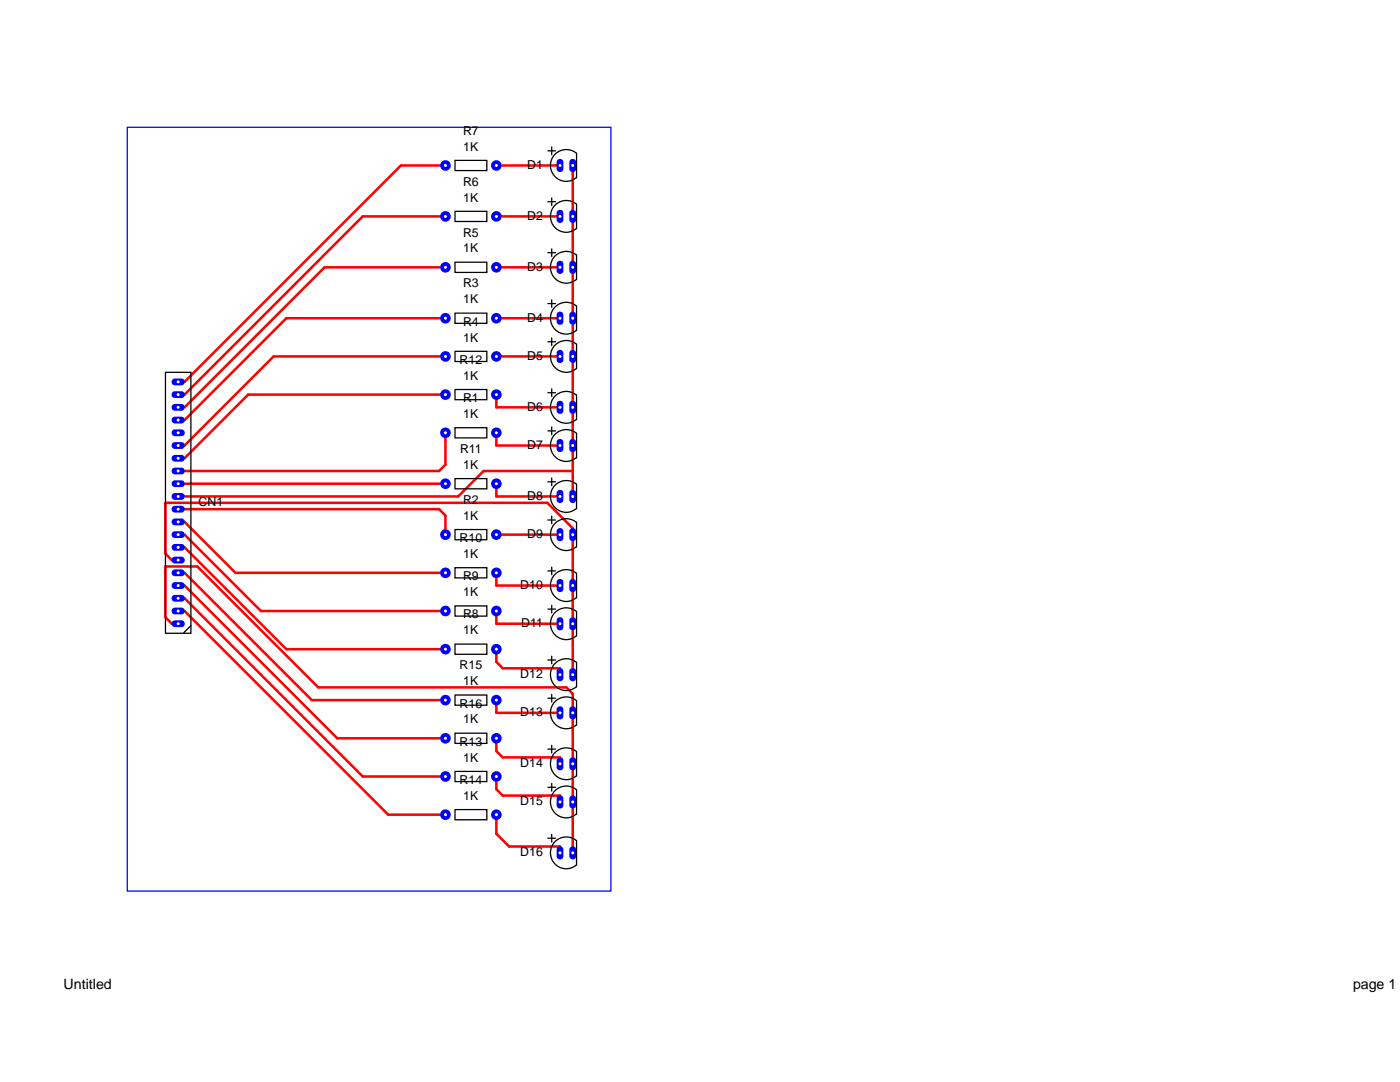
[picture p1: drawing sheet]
<svg xmlns="http://www.w3.org/2000/svg" width="279mm" height="216mm" viewBox="0 0 279 216" stroke-linecap="round" stroke-linejoin="round" font-family="sans-serif">
<path d="M25.4 25.4h96.5v152.4h-96.5z" fill="none" stroke="#00f" stroke-width=".25"/>
<g fill="none" stroke="#f00" stroke-width=".51">
<path d="M88.9 33h-8.9l-43.2 43.2h-1.2M99.1 33h12.7M114.3 33v66.1M88.9 43.2h-16.5l-35.6 35.5h-1.2M88.9 53.3h-24.1l-28 28h-1.2M99.1 43.2h12.7M99.1 53.3h12.7M88.9 63.5h-31.8l-20.3 20.3h-1.2M88.9 71.1h-34.3l-17.8 17.8h-1.2M88.9 78.7h-39.4l-12.7 12.7h-1.2M99.1 63.5h12.7M99.1 71.1h12.7"/>
<path d="M99.1 78.7v2.6h12.7M35.6 96.5h53.3M88.9 86.4v6.3l-1.3 1.3h-52M99.1 86.4v2.5h12.7M99.1 96.5v2.6h12.7M114.3 94h-17.8l-5.1 5.1h-55.8M35.6 111.8h-1.3l-1.3-1.3v-10.2h76.2l5.1 5.1v29.2M35.6 106.7h1.2l15.3 15.2h36.8M35.6 116.8h1.2l30.5 30.5h21.6M35.6 101.6h52l1.3 1.3v3.8M35.6 104.1h1.2l10.2 10.2h41.9M35.6 114.3h1.2l25.4 25.4h26.7"/>
<path d="M35.6 109.2h1.2l20.3 20.3h31.8M35.6 119.4h1.2l35.6 35.5h16.5M99.1 106.7h12.7M99.1 114.3v2.5h12.7M35.6 124.5h-1.3l-1.3-1.3v-10.2h6.4l24.1 24.2h49.5l1.3 1.2v31.8M35.6 121.9h1.2l40.7 40.7h11.4M99.1 121.9v2.6h12.7M99.1 129.5v2.6l1.2 1.2h11.5v1.3M99.1 139.7v2.5h12.7M99.1 147.3v2.6l1.2 1.2h11.5v1.3M99.1 154.9v2.6l1.2 1.2h11.5v1.3M99.1 162.6v3.8l2.5 2.5h10.2v1.3"/>
</g>
<g fill="#00f">
<path d="M111.3 31.9l.5-.2a.65 .65 0 0 1 .6 .6v1.4a.68 .68 0 0 1-.6 .6 .68 .68 0 0 1-.7-.6v-1.4z" fill-rule="evenodd"/>
<path d="M113.8 31.9l.5-.2a.65 .65 0 0 1 .7 .6v1.4a.68 .68 0 0 1-.7 .6 .68 .68 0 0 1-.7-.6v-1.4z" fill-rule="evenodd"/>
<path d="M111.3 42.1l.5-.2a.65 .65 0 0 1 .6 .6v1.4a.68 .68 0 0 1-.6 .6 .68 .68 0 0 1-.7-.6v-1.4z" fill-rule="evenodd"/>
<path d="M113.8 42.1l.5-.2a.65 .65 0 0 1 .7 .6v1.4a.68 .68 0 0 1-.7 .6 .68 .68 0 0 1-.7-.6v-1.4z" fill-rule="evenodd"/>
<path d="M111.3 52.2l.5-.2a.65 .65 0 0 1 .6 .7v1.3a.68 .68 0 0 1-.6 .7 .68 .68 0 0 1-.7-.7v-1.3z" fill-rule="evenodd"/>
<path d="M113.8 52.2l.5-.2a.65 .65 0 0 1 .7 .7v1.3a.68 .68 0 0 1-.7 .7 .68 .68 0 0 1-.7-.7v-1.3z" fill-rule="evenodd"/>
<path d="M111.3 62.4l.5-.2a.65 .65 0 0 1 .6 .6v1.4a.68 .68 0 0 1-.6 .6 .68 .68 0 0 1-.7-.6v-1.4z" fill-rule="evenodd"/>
<path d="M113.8 62.4l.5-.2a.65 .65 0 0 1 .7 .6v1.4a.68 .68 0 0 1-.7 .6 .68 .68 0 0 1-.7-.6v-1.4z" fill-rule="evenodd"/>
<path d="M111.3 70l.5-.2a.65 .65 0 0 1 .6 .6v1.4a.68 .68 0 0 1-.6 .6 .68 .68 0 0 1-.7-.6v-1.4z" fill-rule="evenodd"/>
<path d="M113.8 70l.5-.2a.65 .65 0 0 1 .7 .6v1.4a.68 .68 0 0 1-.7 .6 .68 .68 0 0 1-.7-.6v-1.4z" fill-rule="evenodd"/>
<path d="M111.3 80.2l.5-.2a.65 .65 0 0 1 .6 .6v1.4a.68 .68 0 0 1-.6 .6 .68 .68 0 0 1-.7-.6v-1.4z" fill-rule="evenodd"/>
<path d="M113.8 80.2l.5-.2a.65 .65 0 0 1 .7 .6v1.4a.68 .68 0 0 1-.7 .6 .68 .68 0 0 1-.7-.6v-1.4z" fill-rule="evenodd"/>
<path d="M111.3 87.8l.5-.2a.65 .65 0 0 1 .6 .6v1.4a.68 .68 0 0 1-.6 .6 .68 .68 0 0 1-.7-.6v-1.4z" fill-rule="evenodd"/>
<path d="M113.8 87.8l.5-.2a.65 .65 0 0 1 .7 .6v1.4a.68 .68 0 0 1-.7 .6 .68 .68 0 0 1-.7-.6v-1.4z" fill-rule="evenodd"/>
<path d="M111.3 97.9l.5-.2a.65 .65 0 0 1 .6 .7v1.3a.68 .68 0 0 1-.6 .7 .68 .68 0 0 1-.7-.7v-1.3z" fill-rule="evenodd"/>
<path d="M113.8 97.9l.5-.2a.65 .65 0 0 1 .7 .7v1.3a.68 .68 0 0 1-.7 .7 .68 .68 0 0 1-.7-.7v-1.3z" fill-rule="evenodd"/>
<path d="M111.3 105.6l.5-.2a.65 .65 0 0 1 .6 .6v1.4a.68 .68 0 0 1-.6 .6 .68 .68 0 0 1-.7-.6v-1.4z" fill-rule="evenodd"/>
<path d="M113.8 105.6l.5-.2a.65 .65 0 0 1 .7 .6v1.4a.68 .68 0 0 1-.7 .6 .68 .68 0 0 1-.7-.6v-1.4z" fill-rule="evenodd"/>
<path d="M111.3 115.7l.5-.2a.65 .65 0 0 1 .6 .7v1.3a.68 .68 0 0 1-.6 .7 .68 .68 0 0 1-.7-.7v-1.3z" fill-rule="evenodd"/>
<path d="M113.8 115.7l.5-.2a.65 .65 0 0 1 .7 .7v1.3a.68 .68 0 0 1-.7 .7 .68 .68 0 0 1-.7-.7v-1.3z" fill-rule="evenodd"/>
<path d="M111.3 123.3l.5-.2a.65 .65 0 0 1 .6 .7v1.3a.68 .68 0 0 1-.6 .7 .68 .68 0 0 1-.7-.7v-1.3z" fill-rule="evenodd"/>
<path d="M113.8 123.3l.5-.2a.65 .65 0 0 1 .7 .7v1.3a.68 .68 0 0 1-.7 .7 .68 .68 0 0 1-.7-.7v-1.3z" fill-rule="evenodd"/>
<path d="M111.3 133.5l.5-.2a.65 .65 0 0 1 .6 .6v1.4a.68 .68 0 0 1-.6 .6 .68 .68 0 0 1-.7-.6v-1.4z" fill-rule="evenodd"/>
<path d="M113.8 133.5l.5-.2a.65 .65 0 0 1 .7 .6v1.4a.68 .68 0 0 1-.7 .6 .68 .68 0 0 1-.7-.6v-1.4z" fill-rule="evenodd"/>
<path d="M111.3 141.1l.5-.2a.65 .65 0 0 1 .6 .7v1.3a.68 .68 0 0 1-.6 .7 .68 .68 0 0 1-.7-.7v-1.3z" fill-rule="evenodd"/>
<path d="M113.8 141.1l.5-.2a.65 .65 0 0 1 .7 .7v1.3a.68 .68 0 0 1-.7 .7 .68 .68 0 0 1-.7-.7v-1.3z" fill-rule="evenodd"/>
<path d="M111.3 151.3l.5-.2a.65 .65 0 0 1 .6 .6v1.4a.68 .68 0 0 1-.6 .6 .68 .68 0 0 1-.7-.6v-1.4z" fill-rule="evenodd"/>
<path d="M113.8 151.3l.5-.2a.65 .65 0 0 1 .7 .6v1.4a.68 .68 0 0 1-.7 .6 .68 .68 0 0 1-.7-.6v-1.4z" fill-rule="evenodd"/>
<path d="M111.3 158.9l.5-.2a.65 .65 0 0 1 .6 .6v1.4a.68 .68 0 0 1-.6 .6 .68 .68 0 0 1-.7-.6v-1.4z" fill-rule="evenodd"/>
<path d="M113.8 158.9l.5-.2a.65 .65 0 0 1 .7 .6v1.4a.68 .68 0 0 1-.7 .6 .68 .68 0 0 1-.7-.6v-1.4z" fill-rule="evenodd"/>
<path d="M111.3 169.1l.5-.2a.65 .65 0 0 1 .6 .6v1.4a.68 .68 0 0 1-.6 .6 .68 .68 0 0 1-.7-.6v-1.4z" fill-rule="evenodd"/>
<path d="M113.8 169.1l.5-.2a.65 .65 0 0 1 .7 .6v1.4a.68 .68 0 0 1-.7 .6 .68 .68 0 0 1-.7-.6v-1.4z" fill-rule="evenodd"/>
<path d="M34.4 124l.5-.2h1.3a.68 .68 0 0 1 .7 .7 .68 .68 0 0 1-.7 .6h-1.3a.68 .68 0 0 1-.6-.4 .68 .68 0 0 1 .1-.7z" fill-rule="evenodd"/>
<path d="M34.4 121.4l.5-.2h1.3a.68 .68 0 0 1 .7 .7 .68 .68 0 0 1-.7 .7h-1.3a.68 .68 0 0 1-.6-.4 .68 .68 0 0 1 .1-.8z" fill-rule="evenodd"/>
<path d="M34.4 118.9l.5-.2h1.3a.68 .68 0 0 1 .7 .7 .68 .68 0 0 1-.7 .7h-1.3a.68 .68 0 0 1-.6-.5 .68 .68 0 0 1 .1-.7z" fill-rule="evenodd"/>
<path d="M34.4 116.4l.5-.2h1.3a.68 .68 0 0 1 .7 .6 .68 .68 0 0 1-.7 .7h-1.3a.68 .68 0 0 1-.6-.4 .68 .68 0 0 1 .1-.7z" fill-rule="evenodd"/>
<path d="M34.4 113.8l.5-.2h1.3a.68 .68 0 0 1 .7 .7 .68 .68 0 0 1-.7 .7h-1.3a.68 .68 0 0 1-.6-.5 .68 .68 0 0 1 .1-.7z" fill-rule="evenodd"/>
<path d="M34.4 111.3l.5-.2h1.3a.68 .68 0 0 1 .7 .7 .68 .68 0 0 1-.7 .6h-1.3a.68 .68 0 0 1-.6-.4 .68 .68 0 0 1 .1-.7z" fill-rule="evenodd"/>
<path d="M34.4 108.7l.5-.2h1.3a.68 .68 0 0 1 .7 .7 .68 .68 0 0 1-.7 .7h-1.3a.68 .68 0 0 1-.6-.4 .68 .68 0 0 1 .1-.8z" fill-rule="evenodd"/>
<path d="M34.4 106.2l.5-.2h1.3a.68 .68 0 0 1 .7 .7 .68 .68 0 0 1-.7 .7h-1.3a.68 .68 0 0 1-.6-.5 .68 .68 0 0 1 .1-.7z" fill-rule="evenodd"/>
<path d="M34.4 103.7l.5-.2h1.3a.68 .68 0 0 1 .7 .6 .68 .68 0 0 1-.7 .7h-1.3a.68 .68 0 0 1-.6-.4 .68 .68 0 0 1 .1-.7z" fill-rule="evenodd"/>
<path d="M34.4 101.1l.5-.2h1.3a.68 .68 0 0 1 .7 .7 .68 .68 0 0 1-.7 .7h-1.3a.68 .68 0 0 1-.6-.5 .68 .68 0 0 1 .1-.7z" fill-rule="evenodd"/>
<path d="M34.4 98.6l.5-.2h1.3a.68 .68 0 0 1 .7 .7 .68 .68 0 0 1-.7 .6h-1.3a.68 .68 0 0 1-.6-.4 .68 .68 0 0 1 .1-.7z" fill-rule="evenodd"/>
<path d="M34.4 96l.5-.2h1.3a.68 .68 0 0 1 .7 .7 .68 .68 0 0 1-.7 .7h-1.3a.68 .68 0 0 1-.6-.4 .68 .68 0 0 1 .1-.8z" fill-rule="evenodd"/>
<path d="M34.4 93.5l.5-.2h1.3a.68 .68 0 0 1 .7 .7 .68 .68 0 0 1-.7 .7h-1.3a.68 .68 0 0 1-.6-.5 .68 .68 0 0 1 .1-.7z" fill-rule="evenodd"/>
<path d="M34.4 91l.5-.2h1.3a.68 .68 0 0 1 .7 .6 .68 .68 0 0 1-.7 .7h-1.3a.68 .68 0 0 1-.6-.4 .68 .68 0 0 1 .1-.7z" fill-rule="evenodd"/>
<path d="M34.4 88.4l.5-.2h1.3a.68 .68 0 0 1 .7 .7 .68 .68 0 0 1-.7 .7h-1.3a.68 .68 0 0 1-.6-.5 .68 .68 0 0 1 .1-.7z" fill-rule="evenodd"/>
<path d="M34.4 85.9l.5-.2h1.3a.68 .68 0 0 1 .7 .7 .68 .68 0 0 1-.7 .6h-1.3a.68 .68 0 0 1-.6-.4 .68 .68 0 0 1 .1-.7z" fill-rule="evenodd"/>
<path d="M34.4 83.3l.5-.2h1.3a.68 .68 0 0 1 .7 .7 .68 .68 0 0 1-.7 .7h-1.3a.68 .68 0 0 1-.6-.4 .68 .68 0 0 1 .1-.8z" fill-rule="evenodd"/>
<path d="M34.4 80.8l.5-.2h1.3a.68 .68 0 0 1 .7 .7 .68 .68 0 0 1-.7 .7h-1.3a.68 .68 0 0 1-.6-.5 .68 .68 0 0 1 .1-.7z" fill-rule="evenodd"/>
<path d="M34.4 78.3l.5-.2h1.3a.68 .68 0 0 1 .7 .6 .68 .68 0 0 1-.7 .7h-1.3a.68 .68 0 0 1-.6-.4 .68 .68 0 0 1 .1-.7z" fill-rule="evenodd"/>
<path d="M34.4 75.7l.5-.2h1.3a.68 .68 0 0 1 .7 .7 .68 .68 0 0 1-.7 .7h-1.3a.68 .68 0 0 1-.6-.5 .68 .68 0 0 1 .1-.7z" fill-rule="evenodd"/>
<circle cx="99.1" cy="63.5" r="1.06"/>
<circle cx="88.9" cy="63.5" r="1.06"/>
<circle cx="99.1" cy="71.1" r="1.06"/>
<circle cx="88.9" cy="71.1" r="1.06"/>
<circle cx="99.1" cy="53.3" r="1.06"/>
<circle cx="88.9" cy="53.3" r="1.06"/>
<circle cx="99.1" cy="43.2" r="1.06"/>
<circle cx="88.9" cy="43.2" r="1.06"/>
<circle cx="99.1" cy="33" r="1.06"/>
<circle cx="88.9" cy="33" r="1.06"/>
<circle cx="99.1" cy="86.4" r="1.06"/>
<circle cx="88.9" cy="86.4" r="1.06"/>
<circle cx="99.1" cy="106.7" r="1.06"/>
<circle cx="88.9" cy="106.7" r="1.06"/>
<circle cx="99.1" cy="129.5" r="1.06"/>
<circle cx="88.9" cy="129.5" r="1.06"/>
<circle cx="99.1" cy="121.9" r="1.06"/>
<circle cx="88.9" cy="121.9" r="1.06"/>
<circle cx="99.1" cy="114.3" r="1.06"/>
<circle cx="88.9" cy="114.3" r="1.06"/>
<circle cx="99.1" cy="96.5" r="1.06"/>
<circle cx="88.9" cy="96.5" r="1.06"/>
<circle cx="99.1" cy="78.7" r="1.06"/>
<circle cx="88.9" cy="78.7" r="1.06"/>
<circle cx="99.1" cy="154.9" r="1.06"/>
<circle cx="88.9" cy="154.9" r="1.06"/>
<circle cx="99.1" cy="162.6" r="1.06"/>
<circle cx="88.9" cy="162.6" r="1.06"/>
<circle cx="99.1" cy="139.7" r="1.06"/>
<circle cx="88.9" cy="139.7" r="1.06"/>
<circle cx="99.1" cy="147.3" r="1.06"/>
<circle cx="88.9" cy="147.3" r="1.06"/>
</g>
<g fill="none" stroke="#000" stroke-width=".25">
<path d="M90.8 32h6.4v2h-6.4zM109.3 30.1h1.6M110.1 29.3v1.6M110.1 39.5v1.5M115 30.6a3.2 3.2 0 0 0-4.3 .2 3.2 3.2 0 0 0 0 4.4 3.2 3.2 0 0 0 4.3 .2M115.1 30.6v4.9M90.8 52.3h6.4v2.1h-6.4zM90.8 42.2h6.4v2h-6.4zM109.3 40.3h1.6M109.3 50.4h1.6M110.1 49.7v1.5M110.1 59.8v1.5"/>
<path d="M115 40.7a3.2 3.2 0 0 0-4.3 .3 3.2 3.2 0 0 0 0 4.3 3.2 3.2 0 0 0 4.3 .3M115 50.9a3.2 3.2 0 0 0-4.3 .3 3.2 3.2 0 0 0 0 4.3 3.2 3.2 0 0 0 4.3 .3M115.1 40.7v4.9M115.1 50.9v4.9M33 74.3h5.1v52.1h-5.1zM90.8 62.5h6.4v2h-6.4zM90.8 70.1h6.4v2h-6.4zM90.8 77.7h6.4v2.1h-6.4zM109.3 60.6h1.6M109.3 68.2h1.6M109.3 78.4h1.6M110.1 67.4v1.6"/>
<path d="M110.1 77.6v1.5M115 61a3.2 3.2 0 0 0-4.3 .3 3.2 3.2 0 0 0 0 4.3 3.2 3.2 0 0 0 4.3 .3M115 68.7a3.2 3.2 0 0 0-4.3 .2 3.2 3.2 0 0 0 0 4.4 3.2 3.2 0 0 0 4.3 .2M115 78.8a3.2 3.2 0 0 0-4.3 .3 3.2 3.2 0 0 0 0 4.3 3.2 3.2 0 0 0 4.3 .3M115.1 61v5M115.1 68.7v4.9M115.1 78.8v4.9M90.8 85.3h6.4v2.1h-6.4zM90.8 95.5h6.4v2h-6.4zM109.3 86h1.6M109.3 96.1h1.6M110.1 85.2v1.5"/>
<path d="M110.1 95.4v1.5M115 86.4a3.2 3.2 0 0 0-4.3 .3 3.2 3.2 0 0 0 0 4.3 3.2 3.2 0 0 0 4.3 .3M115 96.6a3.2 3.2 0 0 0-4.3 .3 3.2 3.2 0 0 0 0 4.3 3.2 3.2 0 0 0 4.3 .3M115.1 86.4v5M115.1 96.6v4.9M90.8 105.7h6.4v2h-6.4zM90.8 113.3h6.4v2h-6.4zM109.3 103.8h1.6M109.3 113.9h1.6M110.1 103v1.5M110.1 113.2v1.5M115 104.2a3.2 3.2 0 0 0-4.3 .3 3.2 3.2 0 0 0 0 4.3 3.2 3.2 0 0 0 4.3 .3"/>
<path d="M115 114.4a3.2 3.2 0 0 0-4.3 .3 3.2 3.2 0 0 0 0 4.3 3.2 3.2 0 0 0 4.3 .3M115.1 104.2v4.9M115.1 114.4v4.9M38.1 124.8l-1.5 1.6M90.8 128.5h6.4v2.1h-6.4zM90.8 120.9h6.4v2h-6.4zM90.8 138.7h6.4v2h-6.4zM109.3 121.5h1.6M109.3 131.7h1.6M109.3 139.3h1.6M110.1 120.8v1.5M110.1 130.9v1.6"/>
<path d="M110.1 138.6v1.5M115 122a3.2 3.2 0 0 0-4.3 .3 3.2 3.2 0 0 0 0 4.3 3.2 3.2 0 0 0 4.3 .3M115 132.2a3.2 3.2 0 0 0-4.3 .2 3.2 3.2 0 0 0 0 4.4 3.2 3.2 0 0 0 4.3 .2M115 139.8a3.2 3.2 0 0 0-4.3 .3 3.2 3.2 0 0 0 0 4.3 3.2 3.2 0 0 0 4.3 .3M115.1 122v4.9M115.1 132.2v4.9M115.1 139.8v4.9M90.8 153.9h6.4v2.1h-6.4zM90.8 146.3h6.4v2h-6.4zM109.3 149.5h1.6M109.3 157.1h1.6M110.1 148.7v1.5"/>
<path d="M110.1 156.3v1.6M115 149.9a3.2 3.2 0 0 0-4.3 .3 3.2 3.2 0 0 0 0 4.3 3.2 3.2 0 0 0 4.3 .3M115 157.6a3.2 3.2 0 0 0-4.3 .2 3.2 3.2 0 0 0 0 4.4 3.2 3.2 0 0 0 4.3 .2M115.1 149.9v5M115.1 157.6v4.9M90.8 161.5h6.4v2.1h-6.4zM109.3 167.3h1.6M110.1 166.5v1.5M115 167.7a3.2 3.2 0 0 0-4.3 .3 3.2 3.2 0 0 0 0 4.3 3.2 3.2 0 0 0 4.3 .3M115.1 167.7v4.9"/>
</g>
<g fill="#fff">
<circle cx="111.8" cy="33" r=".3"/>
<circle cx="114.3" cy="33" r=".3"/>
<circle cx="111.8" cy="43.2" r=".3"/>
<circle cx="114.3" cy="43.2" r=".3"/>
<circle cx="111.8" cy="53.3" r=".3"/>
<circle cx="114.3" cy="53.3" r=".3"/>
<circle cx="111.8" cy="63.5" r=".3"/>
<circle cx="114.3" cy="63.5" r=".3"/>
<circle cx="111.8" cy="71.1" r=".3"/>
<circle cx="114.3" cy="71.1" r=".3"/>
<circle cx="111.8" cy="81.3" r=".3"/>
<circle cx="114.3" cy="81.3" r=".3"/>
<circle cx="111.8" cy="88.9" r=".3"/>
<circle cx="114.3" cy="88.9" r=".3"/>
<circle cx="111.8" cy="99.1" r=".3"/>
<circle cx="114.3" cy="99.1" r=".3"/>
<circle cx="111.8" cy="106.7" r=".3"/>
<circle cx="114.3" cy="106.7" r=".3"/>
<circle cx="111.8" cy="116.8" r=".3"/>
<circle cx="114.3" cy="116.8" r=".3"/>
<circle cx="111.8" cy="124.5" r=".3"/>
<circle cx="114.3" cy="124.5" r=".3"/>
<circle cx="111.8" cy="134.6" r=".3"/>
<circle cx="114.3" cy="134.6" r=".3"/>
<circle cx="111.8" cy="142.2" r=".3"/>
<circle cx="114.3" cy="142.2" r=".3"/>
<circle cx="111.8" cy="152.4" r=".3"/>
<circle cx="114.3" cy="152.4" r=".3"/>
<circle cx="111.8" cy="160" r=".3"/>
<circle cx="114.3" cy="160" r=".3"/>
<circle cx="111.8" cy="170.2" r=".3"/>
<circle cx="114.3" cy="170.2" r=".3"/>
<circle cx="99.1" cy="63.5" r=".3"/>
<circle cx="88.9" cy="63.5" r=".3"/>
<circle cx="99.1" cy="71.1" r=".3"/>
<circle cx="88.9" cy="71.1" r=".3"/>
<circle cx="99.1" cy="53.3" r=".3"/>
<circle cx="88.9" cy="53.3" r=".3"/>
<circle cx="99.1" cy="43.2" r=".3"/>
<circle cx="88.9" cy="43.2" r=".3"/>
<circle cx="99.1" cy="33" r=".3"/>
<circle cx="88.9" cy="33" r=".3"/>
<circle cx="99.1" cy="86.4" r=".3"/>
<circle cx="88.9" cy="86.4" r=".3"/>
<circle cx="99.1" cy="106.7" r=".3"/>
<circle cx="88.9" cy="106.7" r=".3"/>
<circle cx="99.1" cy="129.5" r=".3"/>
<circle cx="88.9" cy="129.5" r=".3"/>
<circle cx="99.1" cy="121.9" r=".3"/>
<circle cx="88.9" cy="121.9" r=".3"/>
<circle cx="99.1" cy="114.3" r=".3"/>
<circle cx="88.9" cy="114.3" r=".3"/>
<circle cx="99.1" cy="96.5" r=".3"/>
<circle cx="88.9" cy="96.5" r=".3"/>
<circle cx="99.1" cy="78.7" r=".3"/>
<circle cx="88.9" cy="78.7" r=".3"/>
<circle cx="99.1" cy="154.9" r=".3"/>
<circle cx="88.9" cy="154.9" r=".3"/>
<circle cx="99.1" cy="162.6" r=".3"/>
<circle cx="88.9" cy="162.6" r=".3"/>
<circle cx="99.1" cy="139.7" r=".3"/>
<circle cx="88.9" cy="139.7" r=".3"/>
<circle cx="99.1" cy="147.3" r=".3"/>
<circle cx="88.9" cy="147.3" r=".3"/>
<circle cx="35.6" cy="124.5" r=".3"/>
<circle cx="35.6" cy="121.9" r=".3"/>
<circle cx="35.6" cy="119.4" r=".3"/>
<circle cx="35.6" cy="116.8" r=".3"/>
<circle cx="35.6" cy="114.3" r=".3"/>
<circle cx="35.6" cy="111.8" r=".3"/>
<circle cx="35.6" cy="109.2" r=".3"/>
<circle cx="35.6" cy="106.7" r=".3"/>
<circle cx="35.6" cy="104.1" r=".3"/>
<circle cx="35.6" cy="101.6" r=".3"/>
<circle cx="35.6" cy="99.1" r=".3"/>
<circle cx="35.6" cy="96.5" r=".3"/>
<circle cx="35.6" cy="94" r=".3"/>
<circle cx="35.6" cy="91.4" r=".3"/>
<circle cx="35.6" cy="88.9" r=".3"/>
<circle cx="35.6" cy="86.4" r=".3"/>
<circle cx="35.6" cy="83.8" r=".3"/>
<circle cx="35.6" cy="81.3" r=".3"/>
<circle cx="35.6" cy="78.7" r=".3"/>
<circle cx="35.6" cy="76.2" r=".3"/>
</g>
<g font-size="2.8">
<text x="12.7" y="197.4">Untitled</text>
<text x="270" y="197.4">page 1 o</text>
</g>
<g font-size="2.5">
<text x="92.4" y="26.9">R7</text>
<text x="92.5" y="30.1">1K</text>
<text x="105.2" y="33.7">D1</text>
<text x="92.4" y="37">R6</text>
<text x="92.5" y="40.2">1K</text>
<text x="92.4" y="47.2">R5</text>
<text x="105.2" y="43.9">D2</text>
<text x="92.5" y="50.4">1K</text>
<text x="92.4" y="57.4">R3</text>
<text x="105.2" y="54">D3</text>
<text x="92.4" y="65">R4</text>
<text x="92.5" y="60.5">1K</text>
<text x="105.2" y="64.2">D4</text>
<text x="92.5" y="68.2">1K</text>
<text x="105.2" y="71.8">D5</text>
<text x="91.7" y="72.6">R12</text>
<text x="92.5" y="75.8">1K</text>
<text x="92.4" y="80.2">R1</text>
<text x="92.5" y="83.4">1K</text>
<text x="105.2" y="82">D6</text>
<text x="105.2" y="89.6">D7</text>
<text x="91.8" y="90.4">R11</text>
<text x="92.5" y="93.6">1K</text>
<text x="39.6" y="101">CN1</text>
<text x="92.4" y="100.5">R2</text>
<text x="105.2" y="99.7">D8</text>
<text x="92.5" y="103.7">1K</text>
<text x="105.2" y="107.4">D9</text>
<text x="91.7" y="108.2">R10</text>
<text x="92.5" y="111.3">1K</text>
<text x="92.4" y="115.8">R9</text>
<text x="92.5" y="119">1K</text>
<text x="103.8" y="117.5">D10</text>
<text x="92.4" y="123.4">R8</text>
<text x="104" y="125.1">D11</text>
<text x="92.5" y="126.6">1K</text>
<text x="91.7" y="133.6">R15</text>
<text x="92.5" y="136.7">1K</text>
<text x="103.8" y="135.3">D12</text>
<text x="91.7" y="141.2">R16</text>
<text x="103.8" y="142.9">D13</text>
<text x="91.7" y="148.8">R13</text>
<text x="92.5" y="144.4">1K</text>
<text x="92.5" y="152">1K</text>
<text x="103.8" y="153.1">D14</text>
<text x="91.7" y="156.4">R14</text>
<text x="92.5" y="159.6">1K</text>
<text x="103.8" y="160.7">D15</text>
<text x="103.8" y="170.9">D16</text>
</g>
</svg>
